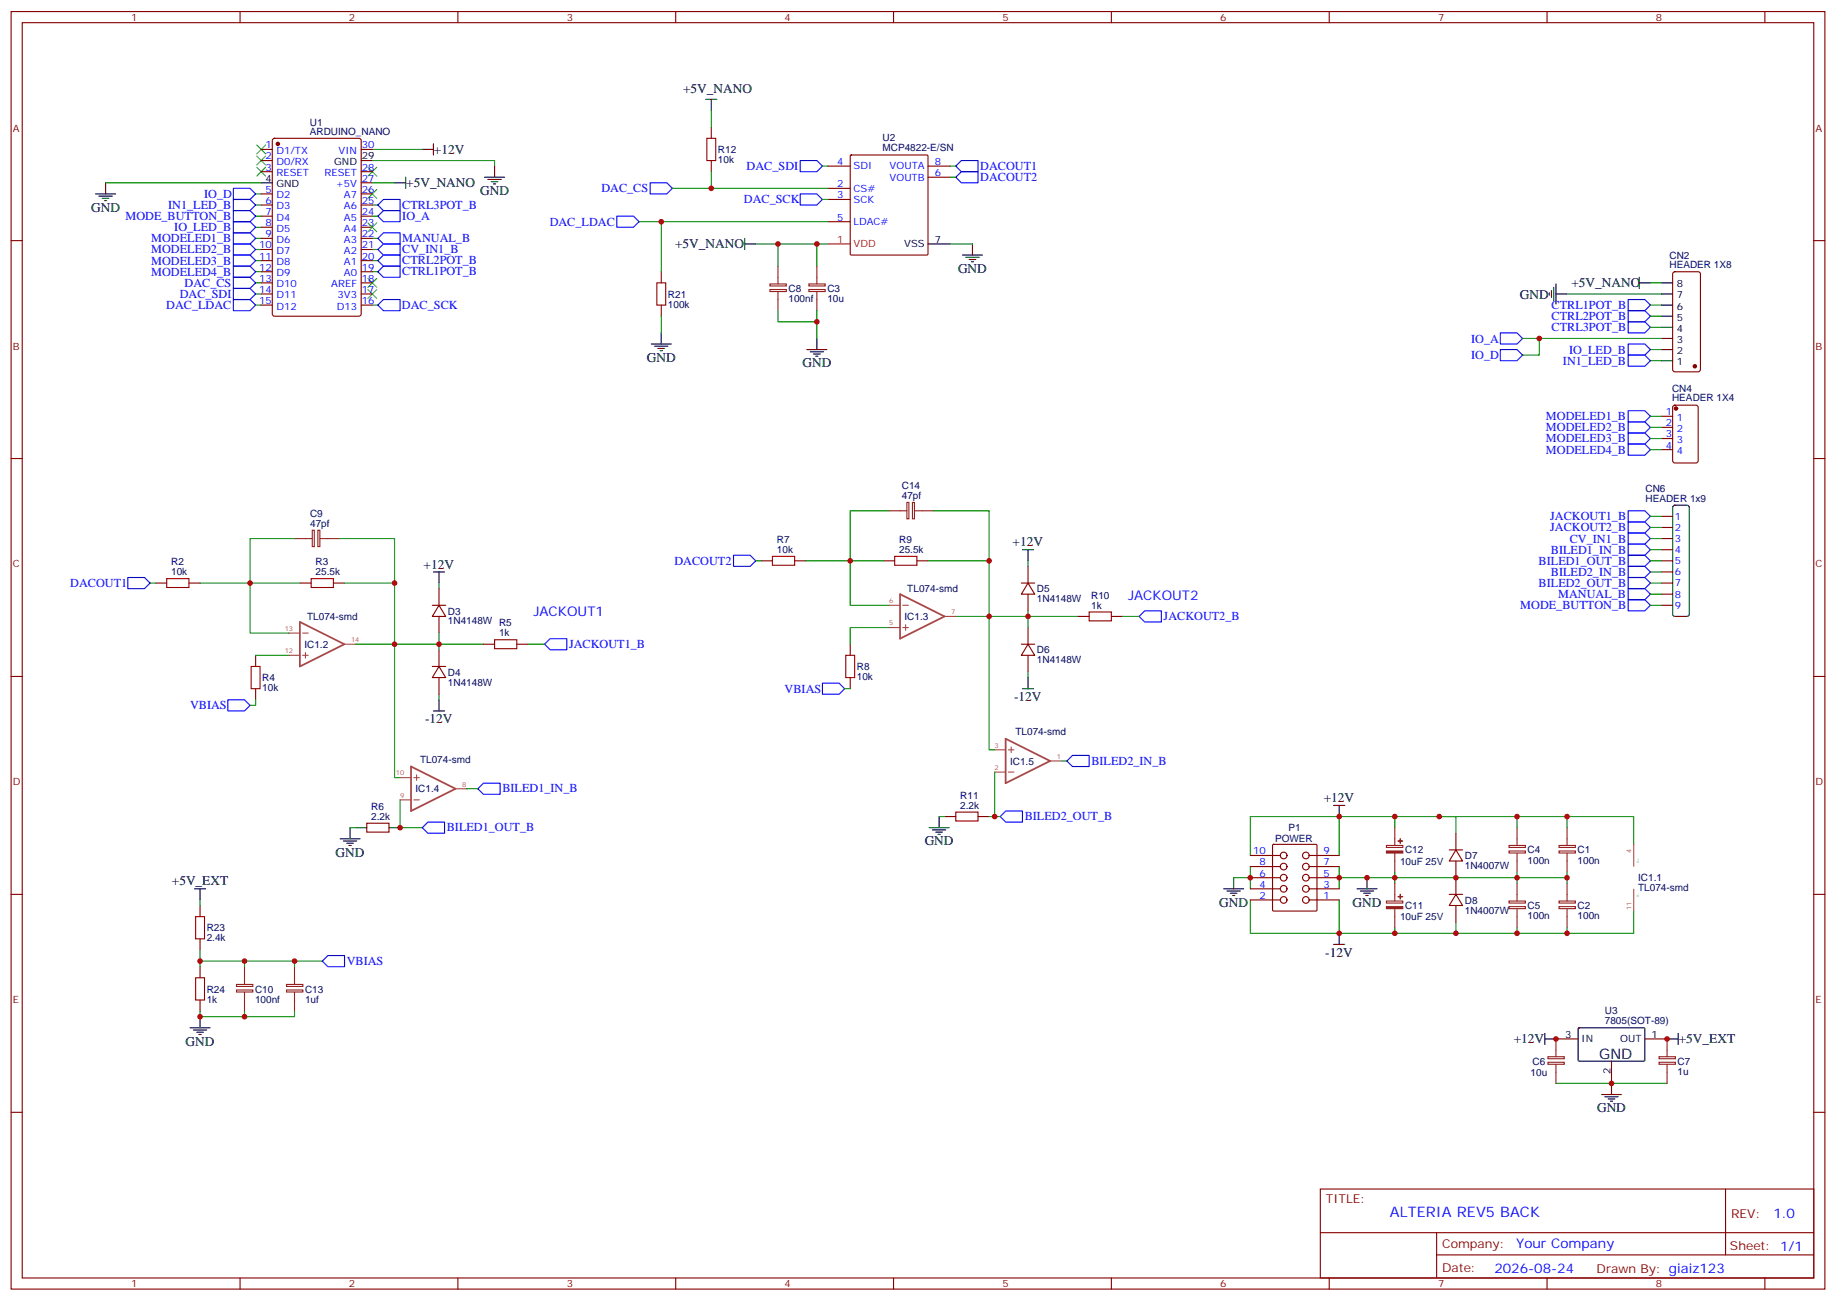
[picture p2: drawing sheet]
<svg xmlns="http://www.w3.org/2000/svg" width="583mm" height="413mm" viewBox="0 0 583 413" stroke-linecap="round" stroke-linejoin="round" font-family="sans-serif">
<g fill="none" stroke="#870000" stroke-width=".35">
<path d="M3.5 3.7h575.8v405.3h-575.8zM7.1 7.2h568.6v398.3h-568.6zM76.2 3.7v3.5M145.3 3.7v3.5M214.5 3.7v3.5M283.6 3.7v3.5M352.8 3.7v3.5M421.9 3.7v3.5M491.1 3.7v3.5M560.2 3.7v3.5M3.5 76.3h3.6M575.7 76.3h3.6"/>
<path d="M3.5 145.5h3.6M575.7 145.5h3.6M3.5 214.6h3.6M575.7 214.6h3.6M404 268.1l.3-.2h13.4l.3 .2v20.6l-.1 .3-13.6 .1-.3-.2zM3.5 283.8h3.6M575.7 283.8h3.6M493.9 329.6h7M511.5 336.7v7M522.1 329.6h7.1M3.5 352.9h3.6M575.7 352.9h3.6"/>
<path d="M419.1 377.3h156.6v28.2h-156.6zM547.7 377.3v20.9M419.1 391.1h156.5M456 398.2h119.6M456 391.1v14.1M76.2 405.5v3.5M145.3 405.5v3.5M214.5 405.5v3.5M283.6 405.5v3.5M352.8 405.5v3.5M421.9 405.5v3.5M491.1 405.5v3.5"/>
<path d="M560.2 405.5v3.5"/>
</g>
<path d="M391.6 278.5h5.3M396.9 275v7M396.9 271.4v-12.3h28.2v12.3M425.1 275v3.5h37M425.1 278.5v3.5M442.7 276.7v3.5M396.9 285.5v10.6h28.2v-10.6M442.7 294.4v1.7M462.1 292.6v3.5M493.9 343.7h35.3" fill="none" stroke="#008700" stroke-width=".35"/>
<g fill="none" stroke="#000" stroke-width=".35">
<path d="M391.6 278.5v3.5M433.9 278.5v3.5M388.4 282h6.4M389.5 282.7h4.2M390.5 283.4h2.1M391.2 284.1h.7M430.7 282h6.4M431.8 282.7h4.2M432.9 283.4h2.1M433.6 284.1h.7M490.4 329.6h3.5M490.4 327.9v3.5"/>
<path d="M501 326.3l.3-.2 20.6 .1 .2 .3v10l-.3 .2-20.7-.1-.2-.3zM529.2 329.6h3.5M532.7 327.9v3.5M508.4 347.3h6.3M509.4 348h4.2M510.5 348.7h2.1M511.2 349.4h.7M511.5 343.7v3.6"/>
</g>
<g fill="none" stroke="#8c2424" stroke-width=".35">
<path d="M479 270h5.2v.7h-5.2zM479 268.3h5.2v.6h-5.2zM481.5 262.6v5.7M481.5 270.7v6M479 287.7h5.2v.6h-5.2zM479 285.9h5.2v.6h-5.2zM481.5 280.2v5.7M481.5 288.4v6M491.3 337h5.2v.7h-5.2zM491.3 335.3h5.2v.6h-5.2zM493.9 329.6v5.7M493.9 337.7v6"/>
<path d="M526.6 337h5.2v.7h-5.2zM526.6 335.3h5.2v.6h-5.2zM529.2 329.6v5.7M529.2 337.7v6"/>
</g>
<g fill="#fff" stroke="#870000" stroke-width=".35">
<circle cx="414.5" cy="282" r="1.06"/>
<circle cx="407.5" cy="278.5" r="1.06"/>
<circle cx="414.5" cy="278.5" r="1.06"/>
<circle cx="407.5" cy="282" r="1.06"/>
<circle cx="414.5" cy="285.5" r="1.06"/>
<circle cx="407.5" cy="285.5" r="1.06"/>
<circle cx="414.5" cy="275" r="1.06"/>
<circle cx="407.5" cy="271.4" r="1.06"/>
<circle cx="414.5" cy="271.4" r="1.06"/>
<circle cx="407.5" cy="275" r="1.06"/>
</g>
<g fill="none" stroke="#870000" stroke-width=".35">
<path d="M82.9 47.4h3.5M82.9 50.9h3.5M82.9 54.5h3.5M86.7 44.1l.4-.2h26.8l.7 .4 .1 55.3-.5 .7h-27.1l-.6-.4-.1-55.3zM114.7 47.4h3.5M114.7 54.5h3.5M114.7 58h3.5M225.8 40.4v3.5M225.8 50.9v3.6M262.8 52.7h7.1M262.8 59.8h7.1M269.9 49.4l.3-.2h24l.3 .2 .1 31.2-.2 .3h-24.2l-.3-.2z"/>
<path d="M294.6 52.7h7M294.6 56.2h7M82.9 61.5h3.5M82.9 65.1h3.5M82.9 68.6h3.5M82.9 72.1h3.5M82.9 75.6h3.5M82.9 79.2h3.5M114.7 61.5h3.5M114.7 65.1h3.5M114.7 68.6h3.5M114.7 72.1h3.5"/>
<path d="M114.7 75.6h3.5M114.7 79.2h3.5M262.8 63.3h7.1M262.8 70.3h7.1M82.9 82.7h3.5M82.9 86.2h3.5M82.9 89.7h3.5M82.9 93.3h3.5M82.9 96.8h3.5M114.7 82.7h3.5M114.7 86.2h3.5M114.7 89.7h3.5"/>
<path d="M114.7 93.3h3.5M114.7 96.8h3.5M209.9 86.2v3.5M209.9 96.8v3.5M531.2 86.4l.4-.2h7.4l.7 .4 .1 30.7-.5 .6-7.7 .1-.6-.5-.1-30.6zM527.4 132.1h3.5M527.4 135.6h3.5M527.4 139.1h3.5M531.2 128.8l.4-.2h6.7l.7 .4v17.2l-.4 .6-7 .1-.6-.5-.1-17.1zM527.4 142.7h3.5M241.7 177.9h3.5M252.2 177.9h3.6"/>
<path d="M280.5 177.9h3.5M291 177.9h3.6M326.3 179.7v5.3M527.4 177.9h3.5M527.4 163.8h3.5M527.4 167.4h3.5M527.4 170.9h3.5M527.4 174.4h3.5M49.4 185h3.5M60 185h3.5M95.2 185h3.6M105.8 185h3.6"/>
<path d="M137.2 192.1h4.3M139.3 192.1l2.2 3.5h-4.3zM139.3 186.8v5.3M139.3 195.6v5.3M324.2 185h4.2M326.3 185l2.1 3.5h-4.2zM326.3 188.5v5.3M326.3 199.1v5.3M342.2 195.6h3.5M352.8 195.6h3.5M527.4 185h3.5M527.4 192.1h3.5"/>
<path d="M527.4 181.5h3.5M527.4 188.5h3.5M81.1 207.9v3.6M81.1 218.5v3.5M137.2 211.5h4.3M139.3 211.5l2.2 3.5h-4.3zM139.3 206.2v5.3M139.3 215v5.3M153.5 204.4h3.5M164 204.4h3.6M269.9 204.4v3.5M269.9 215v3.5"/>
<path d="M324.2 204.4h4.2M326.3 204.4l2.1 3.5h-4.2zM326.3 207.9v5.3M299.9 259.1h3.5M310.4 259.1h3.6M116.4 261.2h7.1v2.8h-7.1zM396.9 278.5h9.5M396.9 275h9.5M396.9 271.4h9.5M415.6 278.5h9.5M415.6 275h9.5M415.6 271.4h9.5"/>
<path d="M460 269.7h4.3M462.1 269.7l2.2 3.5h-4.3zM462.1 264.4v5.3M462.1 273.2v10.6M63.5 287.3v3.5M63.5 297.9v3.5M396.9 282h9.5M396.9 285.5h9.5M415.6 282h9.5M415.6 285.5h9.5M460 283.8h4.3M462.1 283.8l2.2 3.5h-4.3z"/>
<path d="M462.1 287.3v5.3M63.5 306.7v3.5M63.5 317.3v3.5"/>
</g>
<g fill="none" stroke="#000" stroke-width=".35">
<path d="M224 31.5h3.5M225.8 31.5v3.6M33.5 58v3.5M82.9 58h3.5M114.7 50.9h3.5M125.2 58h3.6M128.8 56.2v3.6M134.1 47.4h3.5M137.6 45.6v3.6M153.8 56.2h6.4M154.9 56.9h4.2M155.9 57.6h2.1"/>
<path d="M156.6 58.3h.7M157 52.7v3.5M30.3 61.5h6.4M31.4 62.2h4.2M32.5 62.9h2.1M33.2 63.6h.7M236.4 77.4h3.5M236.4 75.6v3.6M294.6 77.4h7M308.7 77.4v3.5M305.5 80.9h6.4M306.6 81.6h4.2"/>
<path d="M307.6 82.3h2.1M308.3 83h.7M491.8 92.9v.7M492.5 92.2v2.1M493.2 91.2v4.2M493.9 93.3h3.5M493.9 90.1v6.3M520.3 89.7h3.6M520.3 88v3.5M527.4 89.7h3.5M527.4 93.3h3.5M527.4 96.8h3.5"/>
<path d="M206.7 109.1h6.4M207.8 109.9h4.2M208.8 110.6h2.2M209.5 111.3h.8M209.9 105.6v3.5M256.1 110.9h6.4M257.2 111.6h4.2M258.2 112.3h2.1M258.9 113h.7M259.3 107.4v3.5M527.4 110.9h3.5M527.4 114.4h3.5"/>
<path d="M527.4 107.4h3.5M527.4 103.9h3.5M527.4 100.3h3.5M324.6 174.4h3.5M326.3 174.4v3.5M531.2 160.5l.4-.2h3.9l.5 .2 .2 .5v33.9l-.2 .5-.5 .2h-3.9l-.5-.3-.2-.4v-33.9zM137.6 181.5h3.5M139.3 181.5v3.5M324.6 218.5h3.5M326.3 215v3.5M137.6 225.6h3.5M139.3 222v3.6"/>
<path d="M298.1 259.1v3.5M423.3 255.6h3.6M425.1 255.6v3.5M107.9 266.1h6.4M109 266.8h4.2M110.1 267.5h2.1M110.8 268.3h.7M111.1 262.6v3.5M112.9 262.6h3.5M123.5 262.6h3.5M294.9 262.6h6.4M296 263.3h4.2"/>
<path d="M297 264h2.2M297.7 264.7h.7M61.7 282h3.6M63.5 282v3.5M423.3 299.6h3.6M425.1 296.1v3.5M60.3 326.1h6.4M61.4 326.8h4.2M62.4 327.5h2.2M63.1 328.2h.8M63.5 322.6v3.5"/>
</g>
<g fill="none" stroke="#008700" stroke-width=".35">
<path d="M225.8 35.1v5.3M33.5 58h49.4M118.2 50.9h38.8v1.8M118.2 58h7M118.2 47.4h15.9M213.4 59.8h49.4M225.8 54.5v5.3M261.1 52.7h1.7M301.6 52.7h1.8M301.6 56.2h1.8M81.1 65.1h1.8M81.1 68.6h1.8"/>
<path d="M81.1 61.5h1.8M81.1 72.1h1.8M81.1 75.6h1.8M81.1 79.2h1.8M118.2 65.1h1.7M118.2 68.6h1.7M118.2 75.6h1.7M118.2 79.2h1.7M202.8 70.3h60M209.9 70.3v15.9M239.9 77.4h22.9M246.9 77.4v7.1"/>
<path d="M259.3 77.4v7.1M261.1 63.3h1.7M301.6 77.4h7.1M81.1 86.2h1.8M81.1 82.7h1.8M81.1 96.8h1.8M81.1 93.3h1.8M81.1 89.7h1.8M118.2 86.2h1.7M118.2 82.7h1.7M118.2 96.8h1.7M246.9 98.6v3.5h12.4"/>
<path d="M259.3 98.6v8.8M497.4 93.3h30M523.9 96.8h3.5M523.9 89.7h3.5M209.9 100.3v5.3M483.3 107.4h44.1M488.6 107.4v5.3h-5.3M523.9 100.3h3.5M523.9 103.9h3.5M523.9 110.9h3.5M523.9 114.4h3.5M523.9 139.1h3.5"/>
<path d="M523.9 135.6h3.5M523.9 132.1h3.5M523.9 142.7h3.5M93.5 170.9h-14.1v30h12.3M107.6 170.9h17.6v14.1h-15.8M239.9 177.9h1.8M255.8 177.9h24.7M282.2 162.1h-12.3v30h12.3M296.3 162.1h17.7v15.8h-19.4M314 177.9v60h1.7M326.3 177.9v1.8M523.9 177.9h3.5"/>
<path d="M523.9 163.8h3.5M523.9 167.4h3.5M523.9 170.9h3.5M523.9 174.4h3.5M47.6 185h1.8M63.5 185h31.7M125.2 185v61.7h1.8M139.3 185v1.8M282.2 199.1h-12.3v5.3M303.4 195.6h38.8M326.3 193.8v5.3M356.3 195.6h5.3"/>
<path d="M523.9 185h3.5M523.9 181.5h3.5M523.9 188.5h3.5M523.9 192.1h3.5M81.1 207.9h10.6M112.9 204.4h40.6M139.3 200.9v5.3M167.6 204.4h5.3M268.1 218.5h1.8M326.3 213.2v1.8M81.1 222v1.8h-1.7M139.3 220.3v1.7"/>
<path d="M127 253.8v8.8h7.1M148.2 250.3h3.5M298.1 259.1h1.8M314 259.1h1.7M315.7 245v14.1h1.8M336.9 241.4h1.8M425.1 259.1h17.6v3.5M442.7 259.1h19.4v5.3M456.8 259.1h24.7v3.5M481.5 259.1h15.9v3.5M497.4 259.1h21.2v8.8M111.1 262.6h1.8"/>
<path d="M462.1 278.5h35.3M481.5 276.7v3.5M497.4 276.7v3.5M63.5 285.5v1.8M481.5 294.4v1.7h-56.4M497.4 294.4v1.7h-15.9M518.6 289.1v7h-21.2M63.5 301.4v5.3M63.5 304.9h38.8M77.6 304.9v1.8M93.5 304.9v1.8M63.5 320.8v1.8h14.1v-1.8"/>
<path d="M93.5 320.8v1.8h-15.9"/>
</g>
<g fill="none" stroke="#00f" stroke-width=".35">
<path d="M74.1 59.8h5.3l1.7 1.7-1.7 1.8h-5.3zM206.4 58h5.3l1.7 1.8-1.7 1.7h-5.3zM254 50.9h5.3l1.8 1.8-1.8 1.8h-5.3zM303.4 56.2l1.8-1.7h5.2v3.5h-5.2zM303.4 52.7l1.8-1.8h5.2v3.6h-5.2zM74.1 66.8h5.3l1.7 1.8-1.7 1.7h-5.3zM74.1 73.9h5.3l1.7 1.7-1.7 1.8h-5.3zM74.1 77.4h5.3l1.7 1.8-1.7 1.7h-5.3zM74.1 63.3h5.3l1.7 1.8-1.7 1.7h-5.3zM74.1 70.3h5.3l1.7 1.8-1.7 1.8h-5.3zM121.7 63.3h5.3v3.5h-5.3l-1.8-1.7zM121.7 73.9h5.3v3.5h-5.3l-1.8-1.8z"/>
<path d="M121.7 66.8h5.3v3.5h-5.3l-1.8-1.7zM121.7 77.4h5.3v3.5h-5.3l-1.8-1.7zM195.8 68.6h5.3l1.7 1.7-1.7 1.8h-5.3zM254 61.5h5.3l1.8 1.8-1.8 1.8h-5.3zM74.1 91.5h5.3l1.7 1.8-1.7 1.7h-5.3zM74.1 88h5.3l1.7 1.7-1.7 1.8h-5.3zM74.1 80.9h5.3l1.7 1.8-1.7 1.8h-5.3zM74.1 84.5h5.3l1.7 1.7-1.7 1.8h-5.3zM74.1 95h5.3l1.7 1.8-1.7 1.8h-5.3zM119.9 82.7l1.8-1.8h5.3v3.6h-5.3zM119.9 86.2l1.8-1.7h5.3v3.5h-5.3zM121.7 95h5.3v3.6h-5.3l-1.8-1.8z"/>
<path d="M516.8 95h5.3l1.8 1.8-1.8 1.8h-5.3zM516.8 98.6h5.3l1.8 1.7-1.8 1.8h-5.3zM476.2 110.9h5.3l1.8 1.8-1.8 1.7h-5.3zM476.2 105.6h5.3l1.8 1.8-1.8 1.7h-5.3zM516.8 102.1h5.3l1.8 1.8-1.8 1.7h-5.3zM516.8 109.1h5.3l1.8 1.8-1.8 1.8h-5.3zM516.8 112.7h5.3l1.8 1.7-1.8 1.8h-5.3zM516.8 130.3h5.3l1.8 1.8-1.8 1.7h-5.3zM516.8 133.8h5.3l1.8 1.8-1.8 1.8h-5.3zM516.8 137.4h5.3l1.8 1.7-1.8 1.8h-5.3zM516.8 140.9h5.3l1.8 1.8-1.8 1.7h-5.3zM232.8 176.2h5.3l1.8 1.7-1.8 1.8h-5.3z"/>
<path d="M516.8 162.1h5.3l1.8 1.7-1.8 1.8h-5.3zM516.8 165.6h5.3l1.8 1.8-1.8 1.7h-5.3zM516.8 169.1h5.3l1.8 1.8-1.8 1.7h-5.3zM516.8 172.6h5.3l1.8 1.8-1.8 1.8h-5.3zM516.8 176.2h5.3l1.8 1.7-1.8 1.8h-5.3zM516.8 179.7h5.3l1.8 1.8-1.8 1.7h-5.3zM40.6 183.2h5.3l1.7 1.8-1.7 1.8h-5.3zM361.6 195.6l1.8-1.8h5.3v3.5h-5.3zM516.8 183.2h5.3l1.8 1.8-1.8 1.8h-5.3zM516.8 186.8h5.3l1.8 1.7-1.8 1.8h-5.3zM516.8 190.3h5.3l1.8 1.8-1.8 1.7h-5.3zM172.9 204.4l1.7-1.8h5.3v3.6h-5.3z"/>
<path d="M261.1 216.7h5.2l1.8 1.8-1.8 1.8h-5.2zM72.3 222h5.3l1.8 1.8-1.8 1.8h-5.3zM151.7 250.3l1.8-1.8h5.2v3.5h-5.2zM317.5 259.1l1.8-1.8h5.3v3.5h-5.3zM338.7 241.4l1.7-1.7h5.3v3.5h-5.3zM134.1 262.6l1.7-1.8h5.3v3.6h-5.3zM104.1 303.2h5.3v3.5h-5.3l-1.8-1.8z"/>
</g>
<g fill="none" stroke="#3c3" stroke-width=".35">
<path d="M81.5 46l2.8 2.8M81.5 49.5l2.8 2.9M81.5 53.1l2.8 2.8M84.3 46l-2.8 2.8M84.3 49.5l-2.8 2.9M84.3 53.1l-2.8 2.8M116.8 53.1l2.8 2.8M119.6 53.1l-2.8 2.8M116.8 60.1l2.8 2.8M116.8 70.7l2.8 2.8M119.6 60.1l-2.8 2.8M119.6 70.7l-2.8 2.8"/>
<path d="M116.8 88.3l2.8 2.9M116.8 91.9l2.8 2.8M119.6 88.3l-2.8 2.9M119.6 91.9l-2.8 2.8"/>
</g>
<g fill="#870000" stroke="#870000" stroke-width=".35">
<circle cx="88.2" cy="45.6" r=".53"/>
<circle cx="532" cy="129.6" r=".53"/>
<circle cx="538" cy="116.2" r=".53"/>
</g>
<g fill="none" stroke="#8c2424" stroke-width=".35">
<path d="M244.4 91.9h5.2v.6h-5.2zM244.4 90.1h5.2v.6h-5.2zM246.9 84.5v5.6M246.9 92.6v6M256.8 91.9h5.1v.6h-5.1zM256.8 90.1h5.1v.6h-5.1zM259.3 84.5v5.6M259.3 92.6v6M287.9 159.4h.6v5.2h-.6zM289.6 159.4h.7v5.2h-.7zM93.5 170.9h5.6M99.1 168.2h.7v5.2h-.7z"/>
<path d="M100.9 168.2h.6v5.2h-.6zM101.6 170.9h6M282.2 162.1h5.7M290.3 162.1h6M440.1 268.3h5.2v.6h-5.2zM442.7 262.6v5.7M442.7 270.7v6M494.9 270h5.2v.7h-5.2zM494.9 268.3h5.2v.6h-5.2zM497.4 262.6v5.7M497.4 270.7v6M440.1 285.9h5.2v.6h-5.2z"/>
<path d="M442.7 280.2v5.7M442.7 288.4v6M494.9 287.7h5.2v.6h-5.2zM494.9 285.9h5.2v.6h-5.2zM497.4 280.2v5.7M497.4 288.4v6M75.1 314.1h5.2v.6h-5.2zM75.1 312.3h5.2v.7h-5.2zM77.6 306.7v5.6M77.6 314.8v6M90.9 314.1h5.2v.6h-5.2zM90.9 312.3h5.2v.7h-5.2z"/>
<path d="M93.5 306.7v5.6M93.5 314.8v6"/>
</g>
<path d="M262.8 77.4h7.1" fill="none" stroke="#f00" stroke-width=".35"/>
<g fill="#8c2424" stroke="#8c2424" stroke-width=".35">
<path d="M440.1 287.7h5.2v.6h-5.2z"/>
<path d="M443.8 284.5h1.4z"/>
<path d="M444.5 283.8v1.4z"/>
<path d="M440.1 270h5.2v.7h-5.2z"/>
<path d="M443.8 266.8l1.4 .1z"/>
<path d="M444.5 266.1v1.4z"/>
</g>
<g fill="none" stroke="#a10000" stroke-width=".35">
<path d="M224.4 43.9h2.8v7h-2.8zM208.5 89.7h2.8v7.1h-2.8zM245.2 176.5h7v2.9h-7zM284 176.5h7v2.9h-7zM52.9 183.6h7.1v2.8h-7.1zM98.8 183.6h7v2.8h-7zM345.7 194.2h7.1v2.8h-7.1zM79.7 211.5h2.8v7h-2.8zM157 203h7v2.8h-7zM268.5 207.9h2.8v7.1h-2.8zM303.4 257.7h7v2.8h-7zM62.1 290.8h2.8v7.1h-2.8z"/>
<path d="M62.1 310.2h2.8v7.1h-2.8z"/>
</g>
<path d="M95.2 197.3l14.1 7.1-14.1 7.1zM285.7 188.5l14.1 7.1-14.1 7zM319.2 234.4l14.1 7-14.1 7.1zM130.5 243.2l14.1 7.1-14.1 7z" fill="none" stroke="#a64a4a" stroke-width=".56"/>
<g fill="none" stroke="#a64a4a" stroke-width=".35">
<path d="M282.2 199.1h3.5M282.2 192.1h3.5M286.6 199.1h1.7M286.6 192.1h1.7M287.5 198.2v1.8M299.9 195.6h3.5M91.7 207.9h3.5M91.7 200.9h3.5M96.1 207.9h1.7M96.1 200.9h1.7M97 207v1.8M109.4 204.4h3.5"/>
<path d="M315.7 237.9h3.5M320.1 237.9h1.8M321 237v1.8M127 246.7h3.5M127 253.8h3.5M131.4 246.7h1.7M131.4 253.8h1.7M132.2 245.9v1.7M144.7 250.3h3.5M315.7 245h3.5M320.1 245h1.8M333.4 241.4h3.5"/>
<path d="M518.6 267.9v6.9M518.6 282.1v7"/>
</g>
<g fill="#c00">
<circle cx="442.7" cy="296.1" r=".88"/>
<circle cx="442.7" cy="278.5" r=".88"/>
<circle cx="529.2" cy="329.6" r=".88"/>
<circle cx="493.9" cy="329.6" r=".88"/>
<circle cx="511.5" cy="343.7" r=".88"/>
<circle cx="433.9" cy="278.5" r=".88"/>
<circle cx="462.1" cy="296.1" r=".88"/>
<circle cx="425.1" cy="278.5" r=".88"/>
<circle cx="396.9" cy="278.5" r=".88"/>
<circle cx="425.1" cy="259.1" r=".88"/>
<circle cx="425.1" cy="296.1" r=".88"/>
<circle cx="456.8" cy="259.1" r=".88"/>
<circle cx="442.7" cy="259.1" r=".88"/>
<circle cx="462.1" cy="278.5" r=".88"/>
<circle cx="481.5" cy="259.1" r=".88"/>
<circle cx="481.5" cy="296.1" r=".88"/>
<circle cx="225.8" cy="59.8" r=".88"/>
<circle cx="63.5" cy="304.9" r=".88"/>
<circle cx="481.5" cy="278.5" r=".88"/>
<circle cx="497.4" cy="278.5" r=".88"/>
<circle cx="79.4" cy="185" r=".88"/>
<circle cx="315.7" cy="259.1" r=".88"/>
<circle cx="497.4" cy="259.1" r=".88"/>
<circle cx="497.4" cy="296.1" r=".88"/>
<circle cx="63.5" cy="322.6" r=".88"/>
<circle cx="77.6" cy="304.9" r=".88"/>
<circle cx="125.2" cy="204.4" r=".88"/>
<circle cx="125.2" cy="185" r=".88"/>
<circle cx="209.9" cy="70.3" r=".88"/>
<circle cx="259.3" cy="102.1" r=".88"/>
<circle cx="93.5" cy="304.9" r=".88"/>
<circle cx="77.6" cy="322.6" r=".88"/>
<circle cx="269.9" cy="177.9" r=".88"/>
<circle cx="314" cy="177.9" r=".88"/>
<circle cx="314" cy="195.6" r=".88"/>
<circle cx="488.6" cy="107.4" r=".88"/>
<circle cx="246.9" cy="77.4" r=".88"/>
<circle cx="259.3" cy="77.4" r=".88"/>
<circle cx="127" cy="262.6" r=".88"/>
<circle cx="139.3" cy="204.4" r=".88"/>
<circle cx="326.3" cy="195.6" r=".88"/>
</g>
<text font-size="4.6" x="507.6" y="336">GND</text>
<text font-size="4.6" fill="#00f" x="441.2" y="386.3">ALTERIA REV5 BACK</text>
<g font-size="4.2">
<text x="216.8" y="29.4">+5V_NANO</text>
<text x="137.8" y="48.9">+12V</text>
<text x="128.9" y="59.5">+5V_NANO</text>
<text x="152.4" y="61.9">GND</text>
<text x="28.9" y="67.2">GND</text>
<text x="214.3" y="78.8">+5V_NANO</text>
<text x="304.1" y="86.6">GND</text>
<text x="482.4" y="94.7">GND</text>
<text x="498.8" y="91.1">+5V_NANO</text>
<text x="205.3" y="114.8">GND</text>
<text x="254.7" y="116.6">GND</text>
<text x="321.4" y="173.4">+12V</text>
<text x="134.5" y="180.4">+12V</text>
<text x="321.9" y="222.4">-12V</text>
<text x="134.9" y="229.4">-12V</text>
<text x="420.2" y="254.5">+12V</text>
<text x="293.5" y="268.3">GND</text>
<text x="106.5" y="271.8">GND</text>
<text x="54.5" y="280.9">+5V_EXT</text>
<text x="387" y="287.7">GND</text>
<text x="429.3" y="287.7">GND</text>
<text x="420.7" y="303.5">-12V</text>
<text x="58.9" y="331.8">GND</text>
<text x="480.5" y="331.1">+12V</text>
<text x="532.9" y="331.1">+5V_EXT</text>
<text x="506.9" y="352.9">GND</text>
</g>
<g font-size="4.2" fill="#00f">
<text x="358.1" y="190.3">JACKOUT2</text>
<text x="169.3" y="195.6">JACKOUT1</text>
<text x="562.9" y="386.5">1.0</text>
<text x="481.3" y="396.1">Your Company</text>
<text x="474.4" y="403.9">2026-08-24</text>
</g>
<g font-size="3.9" fill="#00f">
<text x="237" y="54">DAC_SDI</text>
<text x="311.1" y="53.9">DACOUT1</text>
<text x="311.1" y="57.4">DACOUT2</text>
<text x="64.8" y="62.8">IO_D</text>
<text x="190.9" y="61">DAC_CS</text>
<text x="236.1" y="64.5">DAC_SCK</text>
<text x="39.8" y="69.8">MODE_BUTTON_B</text>
<text x="53.4" y="66.3">IN1_LED_B</text>
<text x="127.7" y="66.2">CTRL3POT_B</text>
<text x="127.7" y="69.9">IO_A</text>
<text x="174.5" y="71.6">DAC_LDAC</text>
<text x="48" y="76.9">MODELED1_B</text>
<text x="55.3" y="73.4">IO_LED_B</text>
<text x="127.7" y="76.8">MANUAL_B</text>
<text x="48" y="80.4">MODELED2_B</text>
<text x="48" y="83.9">MODELED3_B</text>
<text x="127.7" y="83.9">CTRL2POT_B</text>
<text x="127.7" y="80.3">CV_IN1_B</text>
<text x="48" y="87.5">MODELED4_B</text>
<text x="127.7" y="87.4">CTRL1POT_B</text>
<text x="57.1" y="94.5">DAC_SDI</text>
<text x="58.6" y="91">DAC_CS</text>
<text x="52.8" y="98.1">DAC_LDAC</text>
<text x="127.6" y="98">DAC_SCK</text>
<text x="492.5" y="98.1">CTRL1POT_B</text>
<text x="492.5" y="101.6">CTRL2POT_B</text>
<text x="492.5" y="105.1">CTRL3POT_B</text>
<text x="467" y="114">IO_D</text>
<text x="467" y="108.7">IO_A</text>
<text x="498.1" y="112.2">IO_LED_B</text>
<text x="496.1" y="115.7">IN1_LED_B</text>
<text x="490.7" y="133.3">MODELED1_B</text>
<text x="490.7" y="136.9">MODELED2_B</text>
<text x="490.7" y="140.4">MODELED3_B</text>
<text x="490.7" y="143.9">MODELED4_B</text>
<text x="492.1" y="165.1">JACKOUT1_B</text>
<text x="492.1" y="168.6">JACKOUT2_B</text>
<text x="498.3" y="172.1">CV_IN1_B</text>
<text x="214.1" y="179.2">DACOUT2</text>
<text x="488.4" y="179.2">BILED1_OUT_B</text>
<text x="492.3" y="175.7">BILED1_IN_B</text>
<text x="492.3" y="182.7">BILED2_IN_B</text>
<text x="22.3" y="186.3">DACOUT1</text>
<text x="488.4" y="186.3">BILED2_OUT_B</text>
<text x="494.6" y="189.8">MANUAL_B</text>
<text x="369.4" y="196.7">JACKOUT2_B</text>
<text x="482.6" y="193.3">MODE_BUTTON_B</text>
<text x="180.6" y="205.6">JACKOUT1_B</text>
<text x="249.1" y="219.8">VBIAS</text>
<text x="60.3" y="225.1">VBIAS</text>
<text x="346.4" y="242.6">BILED2_IN_B</text>
<text x="159.5" y="251.4">BILED1_IN_B</text>
<text x="141.8" y="263.8">BILED1_OUT_B</text>
<text x="325.3" y="260.2">BILED2_OUT_B</text>
<text x="110.1" y="306.2">VBIAS</text>
</g>
<g font-size="3.9" fill="#800">
<text x="420.9" y="381.8">TITLE:</text>
<text x="549.5" y="386.5">REV:</text>
<text x="457.8" y="396">Company:</text>
<text x="549.1" y="396.7">Sheet: 1/1</text>
<text x="457.8" y="403.7">Date:</text>
<text x="506.8" y="403.8">Drawn By: giaiz123</text>
</g>
<g font-size="3.2" fill="#800">
<text x="41.6" y="6.7">1</text>
<text x="110.8" y="6.7">2</text>
<text x="179.9" y="6.7">3</text>
<text x="249.1" y="6.7">4</text>
<text x="318.2" y="6.7">5</text>
<text x="387.3" y="6.7">6</text>
<text x="456.5" y="6.7">7</text>
<text x="525.6" y="6.7">8</text>
<text x="4.1" y="41.8">A</text>
<text x="576.3" y="41.8">A</text>
<text x="4.1" y="110.9">B</text>
<text x="576.3" y="110.9">B</text>
<text x="4.1" y="180.1">C</text>
<text x="576.3" y="180.1">C</text>
<text x="4.1" y="249.2">D</text>
<text x="576.3" y="249.2">D</text>
<text x="4.1" y="318.3">E</text>
<text x="576.3" y="318.3">E</text>
<text x="41.6" y="408.5">1</text>
<text x="110.8" y="408.5">2</text>
<text x="179.9" y="408.5">3</text>
<text x="249.1" y="408.5">4</text>
<text x="318.2" y="408.5">5</text>
<text x="387.3" y="408.5">6</text>
<text x="456.5" y="408.5">7</text>
<text x="525.6" y="408.5">8</text>
</g>
<g font-size="3.2" fill="#000080">
<text x="98.3" y="39.8">U1</text>
<text x="98.3" y="42.8">ARDUINO_NANO</text>
<text x="280.1" y="47.9">MCP4822-E/SN</text>
<text x="280.1" y="44.8">U2</text>
<text x="227.9" y="51.7">10k</text>
<text x="227.9" y="48.5">R12</text>
<text x="529.9" y="82">CN2</text>
<text x="529.9" y="85.2">HEADER 1X8</text>
<text x="212" y="94.4">R21</text>
<text x="250.3" y="95.8">100nf</text>
<text x="250.3" y="92.6">C8</text>
<text x="262.6" y="95.8">10u</text>
<text x="262.6" y="92.6">C3</text>
<text x="212" y="97.6">100k</text>
<text x="530.8" y="124.2">CN4</text>
<text x="530.8" y="127.4">HEADER 1X4</text>
<text x="286.3" y="155.2">C14</text>
<text x="286.3" y="158.4">47pf</text>
<text x="522.3" y="159.2">HEADER 1x9</text>
<text x="522.3" y="156">CN6</text>
<text x="98.4" y="167.2">47pf</text>
<text x="98.4" y="164">C9</text>
<text x="246.6" y="172.2">R7</text>
<text x="285.4" y="172.2">R9</text>
<text x="54.3" y="179.3">R2</text>
<text x="100.2" y="179.3">R3</text>
<text x="246.6" y="175.5">10k</text>
<text x="285.4" y="175.5">25.5k</text>
<text x="54.3" y="182.5">10k</text>
<text x="100.2" y="182.5">25.5k</text>
<text x="288" y="187.9">TL074-smd</text>
<text x="329.1" y="191.1">1N4148W</text>
<text x="329.1" y="187.9">D5</text>
<text x="346.4" y="189.9">R10</text>
<text x="97.5" y="196.7">TL074-smd</text>
<text x="142.2" y="195">D3</text>
<text x="287.1" y="196.7">IC1.3</text>
<text x="346.4" y="193.1">1k</text>
<text x="142.2" y="198.1">1N4148W R5</text>
<text x="158.4" y="201.9">1k</text>
<text x="96.6" y="205.5">IC1.2</text>
<text x="329.1" y="207.3">D6</text>
<text x="142.2" y="214.4">D4</text>
<text x="272" y="215.8">10k</text>
<text x="272" y="212.6">R8</text>
<text x="329.1" y="210.5">1N4148W</text>
<text x="83.3" y="219.3">10k</text>
<text x="83.3" y="216.1">R4</text>
<text x="142.2" y="217.5">1N4148W</text>
<text x="322.3" y="233.3">TL074-smd</text>
<text x="133.3" y="242.1">TL074-smd</text>
<text x="320.6" y="242.6">IC1.5</text>
<text x="131.9" y="251.4">IC1.4</text>
<text x="117.8" y="257">R6</text>
<text x="304.8" y="256.6">2.2k</text>
<text x="304.8" y="253.4">R11</text>
<text x="117.8" y="260.1">2.2k</text>
<text x="409" y="263.7">P1</text>
<text x="404.7" y="267.3">POWER</text>
<text x="444.4" y="274.3">10uF 25V</text>
<text x="446" y="270.8">C12</text>
<text x="465" y="275.7">1N4007W</text>
<text x="465" y="272.6">D7</text>
<text x="484.9" y="274">100n</text>
<text x="484.9" y="270.8">C4</text>
<text x="500.8" y="274">100n</text>
<text x="500.8" y="270.8">C1</text>
<text x="520" y="279.6">IC1.1</text>
<text x="465" y="286.7">D8</text>
<text x="520" y="282.8">TL074-smd</text>
<text x="444.4" y="292">10uF 25V</text>
<text x="446" y="288.4">C11</text>
<text x="465" y="289.9">1N4007W</text>
<text x="484.9" y="291.7">100n</text>
<text x="484.9" y="288.4">C5</text>
<text x="500.8" y="291.7">100n</text>
<text x="500.8" y="288.4">C2</text>
<text x="65.6" y="298.7">2.4k</text>
<text x="65.6" y="295.5">R23</text>
<text x="65.6" y="314.9">R24</text>
<text x="81" y="314.9">C10</text>
<text x="96.8" y="314.9">C13</text>
<text x="65.6" y="318.1">1k</text>
<text x="81" y="318.1">100nf</text>
<text x="96.8" y="318.1">1uf</text>
<text x="509.4" y="321.7">U3</text>
<text x="509.4" y="324.9">7805(SOT-89)</text>
<text x="485.8" y="341.4">10u</text>
<text x="486.5" y="337.8">C6</text>
<text x="532.5" y="341">1u</text>
<text x="532.5" y="337.8">C7</text>
</g>
<g font-size="3.2" fill="#00f">
<text x="84.2" y="47.1">1</text>
<text x="114.8" y="47.1">30</text>
<text x="84.2" y="50.6">2</text>
<text x="87.7" y="48.8">D1/TX</text>
<text x="87.7" y="52.4">D0/RX</text>
<text x="107.5" y="48.8">VIN</text>
<text x="265.7" y="52.4">4</text>
<text x="270.9" y="53.8">SDI</text>
<text x="282.4" y="53.8">VOUTA</text>
<text x="296.7" y="52.4">8</text>
<text x="84.2" y="54.1">3</text>
<text x="87.7" y="55.9">RESET</text>
<text x="103" y="55.9">RESET</text>
<text x="106.6" y="59.4">+5V</text>
<text x="114.8" y="57.6">27</text>
<text x="114.8" y="54.1">28</text>
<text x="265.7" y="59.4">2</text>
<text x="282.4" y="57.3">VOUTB</text>
<text x="296.7" y="55.9">6</text>
<text x="84.2" y="61.2">5</text>
<text x="84.2" y="64.7">6</text>
<text x="87.7" y="62.9">D2</text>
<text x="109.2" y="62.9">A7</text>
<text x="114.8" y="64.7">25</text>
<text x="114.8" y="61.2">26</text>
<text x="265.7" y="62.9">3</text>
<text x="270.9" y="60.8">CS#</text>
<text x="270.9" y="64.3">SCK</text>
<text x="84.2" y="68.2">7</text>
<text x="84.2" y="71.8">8</text>
<text x="87.7" y="66.5">D3</text>
<text x="87.7" y="70">D4</text>
<text x="109.2" y="70">A5</text>
<text x="109.2" y="66.5">A6</text>
<text x="114.8" y="71.8">23</text>
<text x="114.8" y="68.2">24</text>
<text x="265.7" y="70">5</text>
<text x="270.9" y="71.4">LDAC#</text>
<text x="84.2" y="75.3">9</text>
<text x="87.7" y="73.5">D5</text>
<text x="87.7" y="77">D6</text>
<text x="109.2" y="77">A3</text>
<text x="109.2" y="73.5">A4</text>
<text x="114.8" y="75.3">22</text>
<text x="82.2" y="78.8">10</text>
<text x="82.2" y="82.3">11</text>
<text x="87.7" y="80.6">D7</text>
<text x="109.2" y="80.6">A2</text>
<text x="114.8" y="82.3">20</text>
<text x="114.8" y="78.8">21</text>
<text x="82.2" y="85.9">12</text>
<text x="82.2" y="89.4">13</text>
<text x="87.7" y="84.1">D8</text>
<text x="87.7" y="87.6">D9</text>
<text x="109.2" y="87.6">A0</text>
<text x="109.2" y="84.1">A1</text>
<text x="114.8" y="89.4">18</text>
<text x="114.8" y="85.9">19</text>
<text x="82.2" y="92.9">14</text>
<text x="87.7" y="91.2">D10</text>
<text x="87.7" y="94.7">D11</text>
<text x="105.1" y="91.2">AREF</text>
<text x="107.1" y="94.7">3V3</text>
<text x="114.8" y="92.9">17</text>
<text x="82.2" y="96.4">15</text>
<text x="87.7" y="98.2">D12</text>
<text x="106.9" y="98.2">D13</text>
<text x="114.8" y="96.4">16</text>
<text x="528.7" y="131.7">1</text>
<text x="528.7" y="135.3">2</text>
<text x="532.2" y="133.5">1</text>
<text x="532.2" y="137">2</text>
<text x="528.7" y="138.8">3</text>
<text x="528.7" y="142.3">4</text>
<text x="532.2" y="140.5">3</text>
<text x="532.2" y="144.1">4</text>
<text x="531.6" y="164.9">1</text>
<text x="531.6" y="168.4">2</text>
<text x="531.6" y="171.9">3</text>
<text x="531.6" y="175.5">4</text>
<text x="531.6" y="179">5</text>
<text x="531.6" y="182.5">6</text>
<text x="531.6" y="186.1">7</text>
<text x="531.6" y="189.6">8</text>
<text x="531.6" y="193.1">9</text>
<text x="397.8" y="271.1">10</text>
<text x="399.8" y="274.6">8</text>
<text x="420.2" y="274.6">7</text>
<text x="420.2" y="271.1">9</text>
<text x="399.8" y="278.1">6</text>
<text x="399.8" y="281.7">4</text>
<text x="420.2" y="281.7">3</text>
<text x="420.2" y="278.1">5</text>
<text x="399.8" y="285.2">2</text>
<text x="420.2" y="285.2">1</text>
</g>
<g font-size="3.2">
<text x="106.1" y="52.4">GND</text>
<text x="114.8" y="50.6">29</text>
<text x="84.2" y="57.6">4</text>
<text x="87.7" y="59.4">GND</text>
<text x="296.7" y="77">7</text>
<text x="287" y="78.5">VSS</text>
<text x="532.2" y="91.2">8</text>
<text x="532.2" y="94.7">7</text>
<text x="532.2" y="101.7">5</text>
<text x="532.2" y="98.2">6</text>
<text x="532.2" y="105.3">4</text>
<text x="532.2" y="112.3">2</text>
<text x="532.2" y="108.8">3</text>
<text x="532.2" y="115.9">1</text>
<text x="496.8" y="329.3">3</text>
<text x="524.2" y="329.3">1</text>
<text x="502" y="330.7">IN</text>
<text x="514.3" y="330.7">OUT</text>
<text x="511.2" y="340.8" transform="rotate(-90 511.2 340.8)">2</text>
</g>
<g font-size="3.2" fill="#f00">
<text x="265.7" y="77">1</text>
<text x="270.9" y="78.5">VDD</text>
</g>
<g font-size="2.1" fill="#a54b4b">
<text x="282.2" y="191.4">6</text>
<text x="301.9" y="194.9">7</text>
<text x="90.4" y="200.2">13</text>
<text x="111.4" y="203.7">14</text>
<text x="282.2" y="198.4">5</text>
<text x="90.4" y="207.2">12</text>
<text x="315.7" y="237.2">3</text>
<text x="315.7" y="244.3">2</text>
<text x="335.5" y="240.7">1</text>
<text x="125.6" y="246">10</text>
<text x="146.7" y="249.6">8</text>
<text x="127" y="253.1">9</text>
<text x="517.9" y="270.6" transform="rotate(-90 517.9 270.6)">4</text>
<text x="517.9" y="288.9" transform="rotate(-90 517.9 288.9)">11</text>
</g>
<g font-size="1.1" fill="#4ba54b">
<text x="520.3" y="274" transform="rotate(-90 520.3 274)">V+</text>
<text x="520.3" y="284.5" transform="rotate(-90 520.3 284.5)">V-</text>
</g>
</svg>
